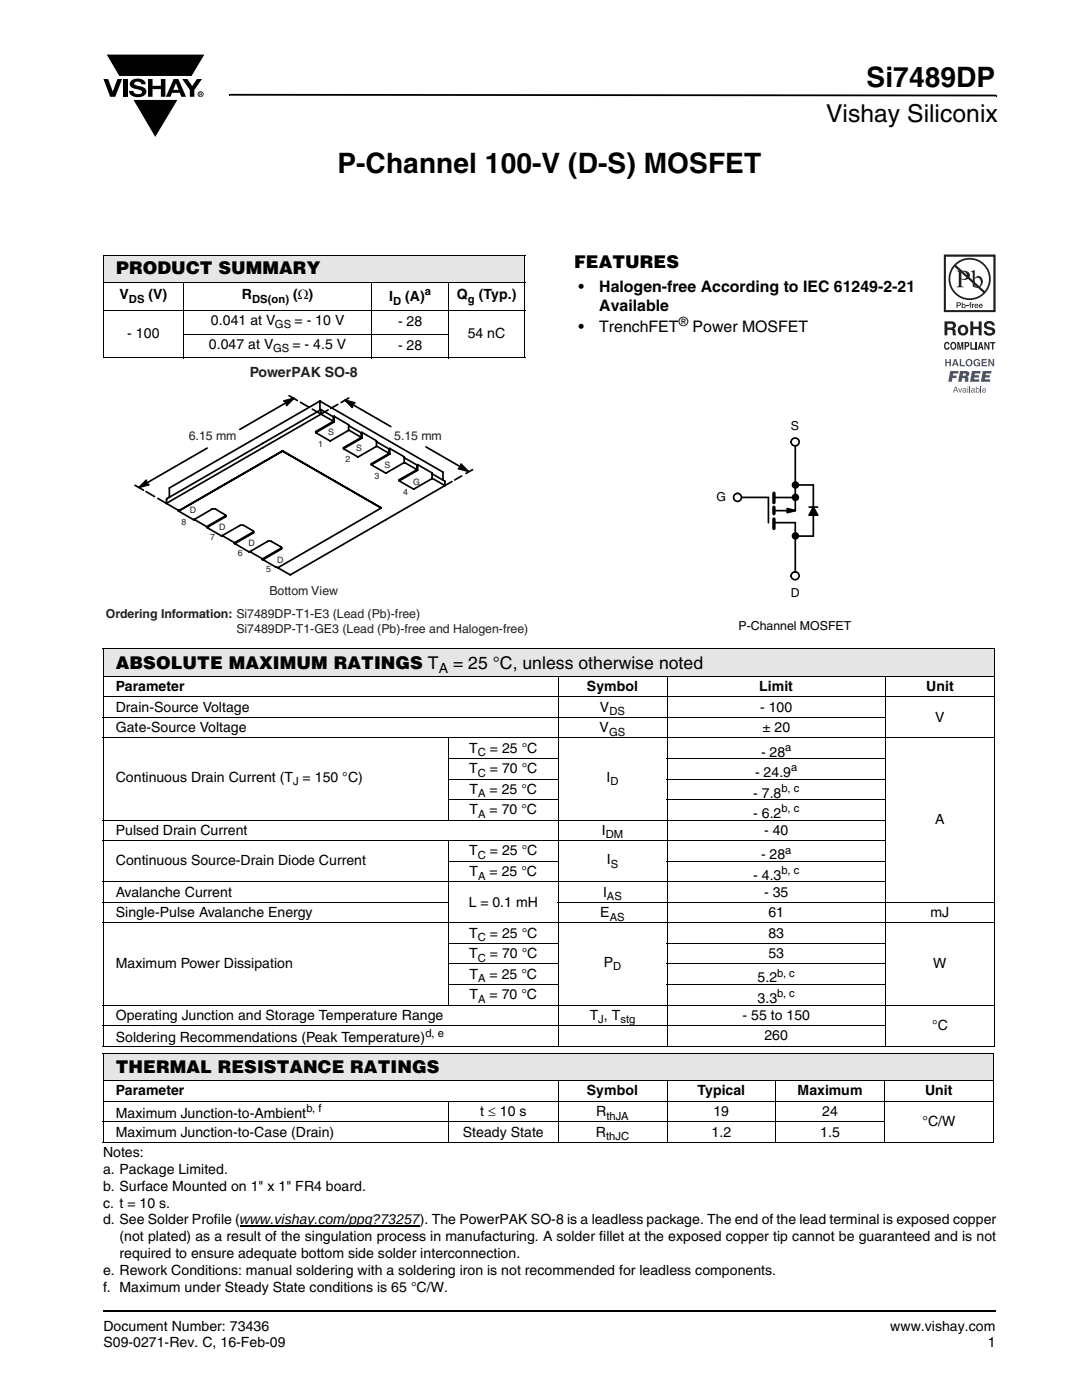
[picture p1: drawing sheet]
<svg xmlns="http://www.w3.org/2000/svg" width="216mm" height="279mm" viewBox="0 0 216 279" stroke-linecap="round" stroke-linejoin="round" font-family="sans-serif">
<g fill="#000">
<path d="M20.6 15.8h1l.9 2.5 .9-2.5h1l-1.4 3.5h-1zM21.1 10.8h19.8l-2.6 4.5h-14.6zM24.5 15.8h.9v3.5h-.9zM26.2 16.1a2.08 2.08 0 0 1 2.8 .3l.1 .4h-.9a.78 .78 0 0 0-.7-.5 .78 .78 0 0 0-.7 .4l.2 .3 1 .2a1.06 1.06 0 0 1 1.2 1 1.06 1.06 0 0 1-1.1 1.1 1.71 1.71 0 0 1-2.3-1.2h.8a.95 .95 0 0 0 .8 .7 .95 .95 0 0 0 .9-.4 1.3 1.3 0 0 0-1.2-.6 1.02 1.02 0 0 1-1-.6 1.02 1.02 0 0 1 .1-1.1zM29.5 15.8h.9v1.3h1.7v-1.3h.9v3.5h-.9v-1.5h-1.7v1.5h-.9zM26.5 19.8h9.1l-4.6 7.7zM36.4 15.8h1l.9 1.4 1-1.4h1l-1.5 2.2v1.3h-.9v-1.4zM45.7 18.7h.2v.4h-.2zM45.9 18.7l152.9 .2v.3l-152.9-.1zM198.8 18.9h.1v.3h-.1zM20.5 261.5h.1v.4h-.1z"/>
<path d="M35.1 16.6l-.5 1.3h1zM34.7 15.8h.9l1.5 3.5h-.9l-.3-.8h-1.6l-.3 .8h-.9z"/>
<path d="M39.9 18.6v.1h.2v-.1zM39.8 18.5h.4l.1 .2-.2 .1 .2 .3-.3-.3-.1 .3h-.1zM39.6 18.8a.45 .45 0 0 0 .9 0 .45 .45 0 0 0-.9 0zM39.4 18.8a.6 .6 0 0 1 1.2 0 .6 .6 0 0 1-1.2 0z"/>
</g>
<path d="M21.1 10.8h19.8l-2.6 4.5h-14.5zM26.5 19.8h9.1l-4.6 7.7z" fill="none" stroke="#fff" stroke-width=".2"/>
<path d="M20.6 261.7h178.2" fill="none" stroke="#000" stroke-width=".36"/>
<path d="M20.6 50.9h84.1v5.5h-84.1z" fill="#e6e6e6"/>
<path d="M20.6 50.9h84.2M20.6 56.4h84.2M20.6 51v20.3M36.6 56.3v15.2M74.2 56.3v15.2M89.5 56.3v15.2M104.7 51v20.3M20.6 61.9h84.2M20.6 71.4h84.2M36.5 66.7h53.1" fill="none" stroke="#000" stroke-width=".2"/>
<path d="M21.1 72.8h84.3v54h-84.3z" fill="#fff"/>
<g fill="none" stroke="#000" stroke-width=".34">
<path d="M57.7 79l1.6 .9M58.6 79.5l-10.8 6.2M68.9 79.9l1.9 .5-.5 .3v.6zM68.9 79.9l9.1 5.2M69.6 79.4l-1.5 .9M26.9 96.8l1.7 1M29.2 95.8v.6l.5 .3-1.9 .6zM41.3 89.4l-13.5 7.9M56.4 90l-20.7 12-.1-.2M56.4 90l19.7 11.4-20.7 11.9M56.4 90l19.7 11.4M56.4 90h.1"/>
<path d="M56.4 90l-20.7 11.9-2.5-1.4M56.6 80l2-.5-1.4 1.4v-.6zM63 86.3l3.7-2.1v-1.1l2.9 1.7v1.1l-3.7 2.1zM63.8 80v1.9M63.8 80l-30 17.4v1.8M63.8 80l24.6 14.2v1.4M64.1 81.7l-30.7 17.8-.2 .2v.8M64.1 82.6l2.4 1.5M64.1 81.8v.8M64.1 81.7l2.4 1.5M64.1 82.6l-30.9 17.8M66.7 83.1l-.2 .1v.9l-3.5 2v.2"/>
<path d="M68.5 89.5l3.7-2.1v-1.1l2.9 1.7v1.1l-3.7 2.1zM69.6 84.9l2.5 1.5M69.6 85.8l2.5 1.5M72.1 87.3l-3.6 2v.2M72.2 86.3l-.1 .1v.9M74.1 92.8l3.7-2.2v-1.1l2.9 1.7v1.1l-3.7 2.1zM75.1 88.1l2.5 1.5M75.2 89l2.5 1.5M77.8 89.5l-.2 .1v.9l-3.5 2v.3M79.7 96l3.6-2.2v-1.1l2.9 1.7v1.1l-3.7 2.1zM80.7 91.4l2.5 1.4M80.7 92.3l2.5 1.4"/>
<path d="M83.2 93.7l-3.5 2v.3M83.3 92.7l-.1 .1v.9M85 89.2l8.4 4.8M86.2 94.6l2.6 1.4v.9M86.2 95.4l2.6 1.5M88.8 96.9l-30.7 17.7M92 92.6l1.4 1.4-1.9-.5 .5-.3zM94.3 93.7l-1.3 .8M35.7 102l2.9 1.7h.2M38.8 103.7l2.4 1.4M41.3 105.3l2.8 1.6M44.3 106.9l2.5 1.4"/>
<path d="M45 102.7l-2-1.1-.4-.1-3.8 2.2M45 102.7l.1 .3-.1 .2-3.7 2-.1-.1M45 102.9l-3.8 2.2M46.9 108.5l2.7 1.6h.3M48.6 104.9l-.6-.1-3.9 2.1M48.6 104.8l1.9 1.2 .1 .3-3.8 2.1 3.7-2.3M49.9 110.1l2.5 1.4M52.4 111.6l.1 .1M52.5 111.7l5.3 3h.3M56.1 109.2l.1 .3-3.7 2.2M56.1 109.2l-2-1.2h-.4l-3.8 2.1M56.1 109.4l-3.7 2.2"/>
</g>
<path d="M29.2 95.8v.6l.5 .3-1.9 .6zM56.6 80l2-.5-1.4 1.4v-.6zM68.9 79.9l1.9 .5-.5 .3v.6zM92 92.6l1.4 1.4-1.9-.5 .5-.3z" fill="#000"/>
<path d="M29.1 98.1l4.1 2.4M60 80.3l4.1 2.3" fill="none" stroke="#000" stroke-width=".34" stroke-dasharray="2 .7"/>
<path d="M67.4 80.7l-3.3 1.9M92.1 95l-3.3 1.9" fill="none" stroke="#000" stroke-width=".34" stroke-dasharray="1.6 .6"/>
<path d="M143 83.5h26.9v42.8h-26.9z" fill="#fff"/>
<path d="M154.4 99.3h4.3M158.7 89v12.9" fill="none" stroke="#000" stroke-width=".34"/>
<circle cx="158.6" cy="114.9" r=".79" fill="#fff"/>
<g fill="none" stroke="#000" stroke-width=".34">
<path d="M147.7 99.3h5.6v5M158.7 96.8h3.6v10.2h-3.6M154.4 101.9h4.3M154.4 104.3h4.3v9.8M158.7 101.9l-1.6-.4v.8l1.4-.4M161.5 102.8l.8-1.6 .9 1.6h-1.7M161.5 101.2h1.6"/>
<circle cx="158.6" cy="114.9" r=".79"/>
</g>
<path d="M154.4 98.4v1.9M154.4 101.2v1.3M154.4 103.6v1.9" fill="none" stroke="#000" stroke-width=".68"/>
<path d="M157.1 101.5l1.6 .4-1.6 .4zM162.3 101.2l.9 1.6h-1.7z" fill="#000"/>
<g fill="#fff" stroke="#000" stroke-width=".34">
<circle cx="147.2" cy="99.3" r=".79"/>
<circle cx="158.6" cy="88.2" r=".79"/>
</g>
<g fill="#000" stroke="#000" stroke-width=".34">
<circle cx="158.7" cy="99.3" r=".58"/>
<circle cx="158.7" cy="96.8" r=".58"/>
<circle cx="158.7" cy="107" r=".58"/>
</g>
<path d="M47.9 244.6h35.9" fill="none" stroke="#000" stroke-width=".21"/>
<path d="M20.6 129.5h177.8v5.5h-177.8z" fill="#e6e6e6"/>
<g fill="none" stroke="#000" stroke-width=".2">
<path d="M20.5 129.5h178M20.5 135h112.5M20.5 139.1h178M20.6 129.6v79.1M111.4 134.9v74M133.1 134.9v74M133.2 135h43.4M176.7 134.9v74M176.8 135h21.7M198.4 129.6v79.1M20.5 143.2h156.3M20.5 147.3h178"/>
<path d="M89.4 151.4h22.1M89.4 155.5h22.1M89.4 159.6h22.1M89.5 147.2v16.6M133 151.4h43.8M133 155.5h43.8M133 159.6h43.8M20.5 163.7h156.3M20.5 167.8h156.3M20.5 176h156.3M89.4 171.9h22.1M89.5 167.7v33"/>
<path d="M133 171.9h43.8M20.5 180.1h69.1M20.5 184.2h178M89.4 188.3h22.1M89.4 192.4h22.1M89.4 196.5h22.1M111.3 180.1h87.2M133 188.3h43.8M133 192.4h43.8M133 196.5h43.8M20.5 200.6h178M20.5 204.7h156.3"/>
<path d="M20.5 208.8h178"/>
</g>
<path d="M20.6 210.2h177.6v5.5h-177.6z" fill="#e6e6e6"/>
<g fill="none" stroke="#000" stroke-width=".2">
<path d="M20.5 210.2h177.8M20.5 215.7h112.5M20.5 219.8h177.8M20.6 210.3v17.6M89.5 219.7v8.4M111.4 215.6v12.5M133.1 215.6v12.5M133.2 215.7h43.2M154.8 215.6v12.5M176.5 215.6v12.5M176.6 215.7h21.7M198.2 210.3v17.6"/>
<path d="M20.5 223.9h156.1M20.5 228h177.8"/>
</g>
<g fill="#fff">
<path d="M187 50.2h12v28.9h-12z"/>
<path d="M188.3 50.8h10.3v27.6h-10.3z"/>
</g>
<path d="M188.7 51.2h9.6v10.7h-9.6zM188.3 50.8v11.5h10.3v-11.5z" fill="#211e1f"/>
<g fill="#3554a5">
<path d="M188.6 71.7h.3v.5h.6v-.5h.3v1.4h-.3v-.6h-.6v.6h-.3z"/>
<path d="M191.5 71.7h.3v1.1h.7v.3h-1z"/>
<path d="M194.4 71.9a.68 .68 0 0 1 1.2 .2l-.8-.2a.55 .55 0 0 0-.2 .6 .55 .55 0 0 0 .4 .4l.3-.3h-.3v-.3h.6v.8h-.2l-.1-.2a.71 .71 0 0 1-1 0 .71 .71 0 0 1 .1-1z"/>
<path d="M195.9 71.7h1v.2h-.7v.3h.7v.3h-.7v.3h.8v.3h-1.1z"/>
<path d="M197.2 71.7h.3l.6 1v-1h.3v1.4h-.3l-.6-1v1h-.3z"/>
<path d="M189.6 74h1.7l-.1 .6h-1l-.1 .3h.8l-.1 .5h-.7l-.2 .8h-.7z"/>
<path d="M193.9 74h1.8l-.1 .6h-1l-.1 .3h.9l-.1 .5h-.9l-.1 .3h1.1v.5h-1.8z"/>
<path d="M196.1 74h1.8l-.1 .6h-1.1v.3h.9l-.1 .5h-.9l-.1 .3h1.1l-.1 .5h-1.8z"/>
<path d="M191.2 77.5h.2l.2 .7 .2-.7h.2l-.3 .8h-.2z"/>
<path d="M193.4 77.1h.2v1.2h-.2z"/>
<path d="M195.6 77.1h.2v1.2h-.2z"/>
<path d="M190.6 72l-.2 .6h.4zM190.5 71.7h.3l.5 1.4h-.3l-.1-.3h-.5l-.1 .3h-.4z"/>
<path d="M192.9 72.4a.47 .47 0 0 0 .9 0 .47 .47 0 0 0-.9 0zM192.6 72.4a.75 .75 0 0 1 1.5 0 .75 .75 0 0 1-1.5 0z"/>
<path d="M192.2 74.6l-.1 .4 .6-.1-.1-.3zM191.6 74l1.7 .2a.63 .63 0 0 1-.3 1l.2 .2v.8h-.7l.1-.6-.4-.1h-.2l-.1 .7h-.7z"/>
<path d="M190.7 77.3l-.2 .5h.4zM190.6 77.1h.2l.4 1.2h-.2l-.1-.3h-.5l-.1 .3h-.2z"/>
<path d="M192.3 78l-.1 .2h.2h.1l.1-.3zM192.1 77.6l.4-.2 .2 .1 .2 .8-.8-.1v-.3l.5-.2-.2-.1-.3 .1z"/>
<path d="M193 77.5h.2v.8h-.2zM193 77.1h.2v.2h-.2z"/>
<path d="M194 78l-.1 .2h.1h.2l.1-.3zM193.8 77.6l.3-.2 .3 .1 .2 .8-.8-.1v-.3l.5-.2-.2-.1-.3 .1z"/>
<path d="M194.8 77.9a.31 .31 0 0 0 .6 0 .31 .31 0 0 0-.6 0zM194.7 77.1h.2v.5a.4 .4 0 0 1 .6 .3 .4 .4 0 0 1-.6 .3l-.2 .1z"/>
<path d="M196.2 77.6l-.1 .2h.5l-.1-.2zM196.2 77.5h.4l.1 .2 .1 .3h-.7l.3 .2 .4-.1-.3 .2a.47 .47 0 0 1-.5-.2 .47 .47 0 0 1 .2-.6z"/>
</g>
<g fill="#221f21">
<path d="M193.6 64.1h.6v1.1h1.1v-1.1h.6v2.8h-.6v-1.2h-1.1v1.2h-.6z"/>
<path d="M196.6 64.3a1.15 1.15 0 0 1 1.9 .7h-.6v-.2a.68 .68 0 0 0-.9-.1l-.1 .3 .3 .2a1.29 1.29 0 0 1 1.4 .9 1.17 1.17 0 0 1-1.2 .9 1.17 1.17 0 0 1-1.1-.9h.6v.1a.67 .67 0 0 0 1.1 0l-.2-.3-.6-.2a.82 .82 0 0 1-.8-.5 .82 .82 0 0 1 .2-.9z"/>
<path d="M188.5 68.4l.4-.2 .3 .1 .3 .5-.7-.3a.66 .66 0 0 0 .1 1l.3-.2h.3a.54 .54 0 0 1-.5 .5 .54 .54 0 0 1-.6-.4z"/>
<path d="M191 68.3h.4l.2 1.2 .2-1.2h.4v1.5h-.2v-1.3l-.3 1.3h-.2l-.2-1.3v1.3h-.3z"/>
<path d="M193.6 68.3h.3v1.2h.6v.3h-.9z"/>
<path d="M194.7 68.3h.2v1.5h-.2z"/>
<path d="M196.4 68.3h.3l.5 1v-1h.2v1.5h-.2l-.5-1.1v1.1h-.3z"/>
<path d="M197.6 68.3h1v.2h-.4v1.3h-.2v-1.3h-.4z"/>
<path d="M192.8 60.9h.5v.2h-.5z"/>
<path d="M193.6 60.4l.3-.1-.2 .3h.1v.2h-.1v.7h-.2v-.7h-.1z"/>
<path d="M194 60.6h.1v.2l.3-.2v.2l-.2 .1-.1 .6h-.1z"/>
<path d="M189 64.6v.8l1-.1a.39 .39 0 0 0 0-.6zM188.5 64.1h1.4a.79 .79 0 0 1 .8 .5 .79 .79 0 0 1-.1 .8l-.3 .2a.98 .98 0 0 1 .4 1.2l.1 .1h-.6l-.3-1-.9-.1v1.1h-.5z"/>
<path d="M191.9 65.3a.63 .63 0 0 0-.2 .8 .63 .63 0 0 0 .7 .4 .63 .63 0 0 0 .2-.8 .63 .63 0 0 0-.7-.4zM191.1 65.9a1.1 1.1 0 0 1 2.2 0 1.1 1.1 0 0 1-2.2 0z"/>
<path d="M190.1 68.5a.64 .64 0 0 0 .1 1.1l.2-.1a.64 .64 0 0 0-.2-1zM189.9 68.4l.2-.2a.56 .56 0 0 1 .6 .4 .82 .82 0 0 1-.5 1.2h-.1a.89 .89 0 0 1-.2-1.4z"/>
<path d="M192.7 68.5v.5l.4-.1v-.3zM192.5 68.3h.5a.5 .5 0 0 1 .4 .4 .5 .5 0 0 1-.4 .5h-.3v.6h-.2z"/>
<path d="M195.7 68.6l-.2 .6h.3zM195.5 68.3h.3l.5 1.5h-.3l-.1-.3h-.5v.3h-.3z"/>
<path d="M188.7 51.2h9.6v10.7h-9.6zM188.3 50.8v11.5h10.3v-11.5z"/>
<path d="M191.1 60.5v.4l.4-.1v-.3zM190.9 60.3l.7 .1 .1 .3-.1 .3h-.5v.5h-.2z"/>
<path d="M192 61a.3 .3 0 0 0 .6 0 .3 .3 0 0 0-.6 0zM191.9 60.3h.2v.4a.38 .38 0 0 1 .5 .1 .38 .38 0 0 1 0 .5 .38 .38 0 0 1-.5 0l-.2 .2z"/>
<path d="M194.7 60.8l-.1 .2h.4l-.2-.2zM194.6 60.7h.5l.1 .4h-.6l.1 .2 .5-.1a.42 .42 0 0 1-.7 .2 .42 .42 0 0 1 .1-.7z"/>
<path d="M195.6 60.8l-.1 .2h.4l-.2-.2zM195.5 60.7h.4l.2 .4h-.6v.2l.6-.1a.42 .42 0 0 1-.7 .2 .42 .42 0 0 1 .1-.7z"/>
<path d="M191.8 54.3v1.3a.75 .75 0 0 0 1.1-.7 .75 .75 0 0 0-1.1-.6zM190.8 54a2.8 2.8 0 0 1 2.5 .4 .97 .97 0 0 1-.1 1.2 .97 .97 0 0 1-1.1 .2l-.3-.1v1.1l.1 .3 .4 .2h-1.5l.3-.1 .2-.4v-2.3v-.2z"/>
<path d="M194.5 55.7v1.3l.2 .2a.72 .72 0 0 0 .8-.1 .72 .72 0 0 0 .2-.8 .72 .72 0 0 0-.3-.8 .72 .72 0 0 0-.9 .2zM193.7 54.2l.8-.3v1.6a.89 .89 0 0 1 1.1-.4 .89 .89 0 0 1 .5 1.1 1.23 1.23 0 0 1-.7 1.1 1.23 1.23 0 0 1-1.3-.2v-2.6z"/>
<path d="M190.8 52.9a3.9 3.9 0 0 1 5.3-.1 3.9 3.9 0 0 1 .4 5.3zM190.5 53.2l5.7 5.2a3.9 3.9 0 0 1-5.3 .1 3.9 3.9 0 0 1-.4-5.3zM189.3 55.7a4.2 4.2 0 0 0 8.4 0 4.2 4.2 0 0 0-8.4 0z"/>
</g>
<g font-size="5.6">
<text x="172.9" y="17.4">Si7489DP</text>
<text x="67.3" y="34.5">P-Channel 100-V (D-S) MOSFET</text>
</g>
<text font-size="4.9" x="164.8" y="24.4">Vishay Siliconix</text>
<g font-size="3.5">
<text x="114.6" y="53.5">FEATURES</text>
<text x="23.2" y="54.8">PRODUCT SUMMARY</text>
<text x="23.1" y="133.4">ABSOLUTE MAXIMUM RATINGS T</text>
<text x="90.4" y="133.4">= 25 °C, unless otherwise noted</text>
<text x="23.1" y="214.1">THERMAL RESISTANCE RATINGS</text>
</g>
<g font-size="3.2">
<text x="115.4" y="58.2">•</text>
<text x="119.6" y="58.2">Halogen-free According to IEC 61249-2-21</text>
<text x="119.6" y="62.1">Available</text>
<text x="115.4" y="66.3">•</text>
<text x="119.6" y="66.3">TrenchFET</text>
<text x="138.2" y="66.3">Power MOSFET</text>
</g>
<g font-size="2.8">
<text x="23.8" y="59.7">V</text>
<text x="29.6" y="59.7">(V)</text>
<text x="48.3" y="59.7">R</text>
<text x="58.5" y="59.7">(Ω)</text>
<text x="91.2" y="59.7">Q</text>
<text x="95.5" y="59.7">(Typ.)</text>
<text x="42.1" y="64.9">0.041 at V</text>
<text x="58.8" y="64.9">= - 10 V</text>
<text x="77.7" y="60.1">I</text>
<text x="79.4" y="65.1">- 28</text>
<text x="80.9" y="60.1">(A)</text>
<text x="25.4" y="67.5">- 100</text>
<text x="41.7" y="69.6">0.047 at V</text>
<text x="58.4" y="69.6">= - 4.5 V</text>
<text x="79.4" y="69.9">- 28</text>
<text x="93.3" y="67.5">54 nC</text>
<text x="23.1" y="137.9">Parameter</text>
<text x="87.5" y="134.3">A</text>
<text x="117.1" y="137.9">Symbol</text>
<text x="151.5" y="137.9">Limit</text>
<text x="184.8" y="137.9">Unit</text>
<text x="23.1" y="142">Drain-Source Voltage</text>
<text x="119.7" y="142">V</text>
<text x="151.7" y="142">- 100</text>
<text x="186.6" y="144">V</text>
<text x="23.1" y="146.1">Gate-Source Voltage</text>
<text x="119.7" y="146.1">V</text>
<text x="152.1" y="146.1">± 20</text>
<text x="93.6" y="150.2">T</text>
<text x="93.6" y="154.3">T</text>
<text x="97.7" y="150.2">= 25 °C</text>
<text x="97.7" y="154.3">= 70 °C</text>
<text x="150.7" y="155.1">- 24.9</text>
<text x="151.8" y="151">- 28</text>
<text x="23.1" y="156">Continuous Drain Current (T = 150 °C)</text>
<text x="93.7" y="158.4">T</text>
<text x="97.7" y="158.4">= 25 °C</text>
<text x="121" y="156">I</text>
<text x="150.3" y="159.2">- 7.8</text>
<text x="23.1" y="166.6">Pulsed Drain Current</text>
<text x="93.7" y="162.5">T</text>
<text x="97.7" y="162.5">= 70 °C</text>
<text x="120.1" y="166.6">I</text>
<text x="150.3" y="163.3">- 6.2</text>
<text x="152.5" y="166.6">- 40</text>
<text x="186.6" y="164.5">A</text>
<text x="23.1" y="172.7">Continuous Source-Drain Diode Current</text>
<text x="93.6" y="170.7">T</text>
<text x="97.7" y="170.7">= 25 °C</text>
<text x="121.1" y="172.4">I</text>
<text x="151.8" y="171.5">- 28</text>
<text x="23.1" y="178.9">Avalanche Current</text>
<text x="93.7" y="174.8">T</text>
<text x="97.7" y="174.8">= 25 °C</text>
<text x="120.3" y="178.9">I</text>
<text x="150.3" y="175.6">- 4.3</text>
<text x="152.5" y="178.9">- 35</text>
<text x="23.1" y="183">Single-Pulse Avalanche Energy</text>
<text x="93.5" y="180.9">L = 0.1 mH</text>
<text x="119.8" y="183">E</text>
<text x="153.3" y="183">61</text>
<text x="185.7" y="183">mJ</text>
<text x="93.6" y="187.1">T</text>
<text x="93.6" y="191.2">T</text>
<text x="97.7" y="191.2">= 70 °C</text>
<text x="97.7" y="187.1">= 25 °C</text>
<text x="153.3" y="191.2">53</text>
<text x="153.3" y="187.1">83</text>
<text x="23.1" y="193.2">Maximum Power Dissipation</text>
<text x="93.7" y="195.3">T</text>
<text x="97.7" y="195.3">= 25 °C</text>
<text x="120.5" y="193">P</text>
<text x="151.2" y="196.1">5.2</text>
<text x="186.2" y="193.2">W</text>
<text x="23.1" y="203.5">Operating Junction and Storage Temperature Range</text>
<text x="93.7" y="199.4">T</text>
<text x="97.7" y="199.4">= 70 °C</text>
<text x="117.7" y="203.5">T , T</text>
<text x="148.2" y="203.5">- 55 to 150</text>
<text x="151.2" y="200.2">3.3</text>
<text x="23.1" y="208">Soldering Recommendations (Peak Temperature)</text>
<text x="152.5" y="207.6">260</text>
<text x="186" y="205.5">°C</text>
<text x="23.1" y="218.6">Parameter</text>
<text x="117.1" y="218.6">Symbol</text>
<text x="139.2" y="218.6">Typical</text>
<text x="159.2" y="218.6">Maximum</text>
<text x="184.6" y="218.6">Unit</text>
<text x="23.1" y="223.1">Maximum Junction-to-Ambient</text>
<text x="23.1" y="226.8">Maximum Junction-to-Case (Drain)</text>
<text x="92.3" y="226.8">Steady State</text>
<text x="95.8" y="222.7">t ≤ 10 s</text>
<text x="118.9" y="226.8">R</text>
<text x="119" y="222.7">R</text>
<text x="142" y="226.8">1.2</text>
<text x="142.4" y="222.7">19</text>
<text x="163.7" y="226.8">1.5</text>
<text x="164.1" y="222.7">24</text>
<text x="184" y="224.7">°C/W</text>
<text x="20.6" y="230.9">Notes:</text>
<text x="20.6" y="234.3">a. Package Limited.</text>
<text x="20.6" y="237.6">b. Surface Mounted on 1&quot; x 1&quot; FR4 board.</text>
<text x="20.6" y="241">c. t = 10 s.</text>
<text x="20.6" y="244.3">d. See Solder Profile (www.vishay.com/ppg?73257). The PowerPAK SO-8 is a leadless package. The end of the lead terminal is exposed copper</text>
<text x="23.9" y="247.7">(not plated) as a result of the singulation process in manufacturing. A solder fillet at the exposed copper tip cannot be guaranteed and is not</text>
<text x="23.9" y="251">required to ensure adequate bottom side solder interconnection.</text>
<text x="20.6" y="254.4">e. Rework Conditions: manual soldering with a soldering iron is not recommended for leadless components.</text>
<text x="20.6" y="257.7">f. Maximum under Steady State conditions is 65 °C/W.</text>
<text x="20.6" y="265.6">Document Number: 73436</text>
<text x="20.6" y="268.8">S09-0271-Rev. C, 16-Feb-09</text>
<text x="177.7" y="265.6">www.vishay.com</text>
<text x="197.1" y="268.8">1</text>
</g>
<text font-size="2.8" fill="#221f21" x="49.8" y="75.2">PowerPAK SO-8</text>
<g font-size="2.5">
<text x="135.4" y="65">®</text>
<text x="157.8" y="85.8">S</text>
<text x="142.9" y="100">G</text>
<text x="157.8" y="119.1">D</text>
<text x="147.4" y="125.7">P-Channel MOSFET</text>
</g>
<g font-size="2.5" fill="#221f21">
<text x="37.7" y="87.8">6.15 mm</text>
<text x="78.7" y="87.8">5.15 mm</text>
<text x="53.7" y="118.7">Bottom View</text>
<text x="21.1" y="123.3">Ordering Information: Si7489DP-T1-E3 (Lead (Pb)-free)</text>
<text x="47.2" y="126.3">Si7489DP-T1-GE3 (Lead (Pb)-free and Halogen-free)</text>
</g>
<g font-size="2.2">
<text x="84.8" y="59">a</text>
<text x="25.7" y="60.4">DS</text>
<text x="50.3" y="60.4">DS(on)</text>
<text x="54.9" y="65.6">GS</text>
<text x="78.4" y="60.8">D</text>
<text x="93.4" y="60.4">g</text>
<text x="54.5" y="70.3">GS</text>
<text x="121.6" y="142.7">DS</text>
<text x="121.5" y="146.8">GS</text>
<text x="156.7" y="149.8">a</text>
<text x="95.3" y="150.9">C</text>
<text x="95.3" y="155">C</text>
<text x="157.9" y="153.9">a</text>
<text x="58.5" y="156.7">J</text>
<text x="95.4" y="159.1">A</text>
<text x="121.8" y="156.7">D</text>
<text x="156" y="158.1">b, c</text>
<text x="95.4" y="163.2">A</text>
<text x="120.9" y="167.3">DM</text>
<text x="156" y="162.1">b, c</text>
<text x="95.3" y="171.4">C</text>
<text x="121.9" y="173.1">S</text>
<text x="156.7" y="170.3">a</text>
<text x="95.4" y="175.5">A</text>
<text x="121.1" y="179.6">AS</text>
<text x="156" y="174.4">b, c</text>
<text x="121.7" y="183.7">AS</text>
<text x="95.3" y="187.8">C</text>
<text x="95.3" y="191.9">C</text>
<text x="95.4" y="196">A</text>
<text x="122.4" y="193.7">D</text>
<text x="155.1" y="194.9">b, c</text>
<text x="95.4" y="200.1">A</text>
<text x="155.1" y="199.1">b, c</text>
<text x="84.9" y="206.9">d, e</text>
<text x="119.4" y="204.2">J</text>
<text x="123.8" y="204.2">stg</text>
<text x="61.1" y="222">b, f</text>
<text x="120.9" y="227.5">thJC</text>
<text x="121" y="223.4">thJA</text>
</g>
<g font-size="1.8" fill="#221f21">
<text x="63.5" y="89.1">1</text>
<text x="65.5" y="86.9">S</text>
<text x="69" y="92.1">2</text>
<text x="71" y="90">S</text>
<text x="74.7" y="95.5">3</text>
<text x="76.7" y="93.4">S</text>
<text x="80.4" y="98.8">4</text>
<text x="82.5" y="96.7">G</text>
<text x="36.2" y="104.7">8</text>
<text x="37.9" y="102.4">D</text>
<text x="41.9" y="107.8">7</text>
<text x="43.8" y="105.7">D</text>
<text x="47.5" y="110.9">6</text>
<text x="49.6" y="109.1">D</text>
<text x="55.3" y="112.4">D</text>
<text x="53.1" y="114.2">5</text>
</g>
</svg>
